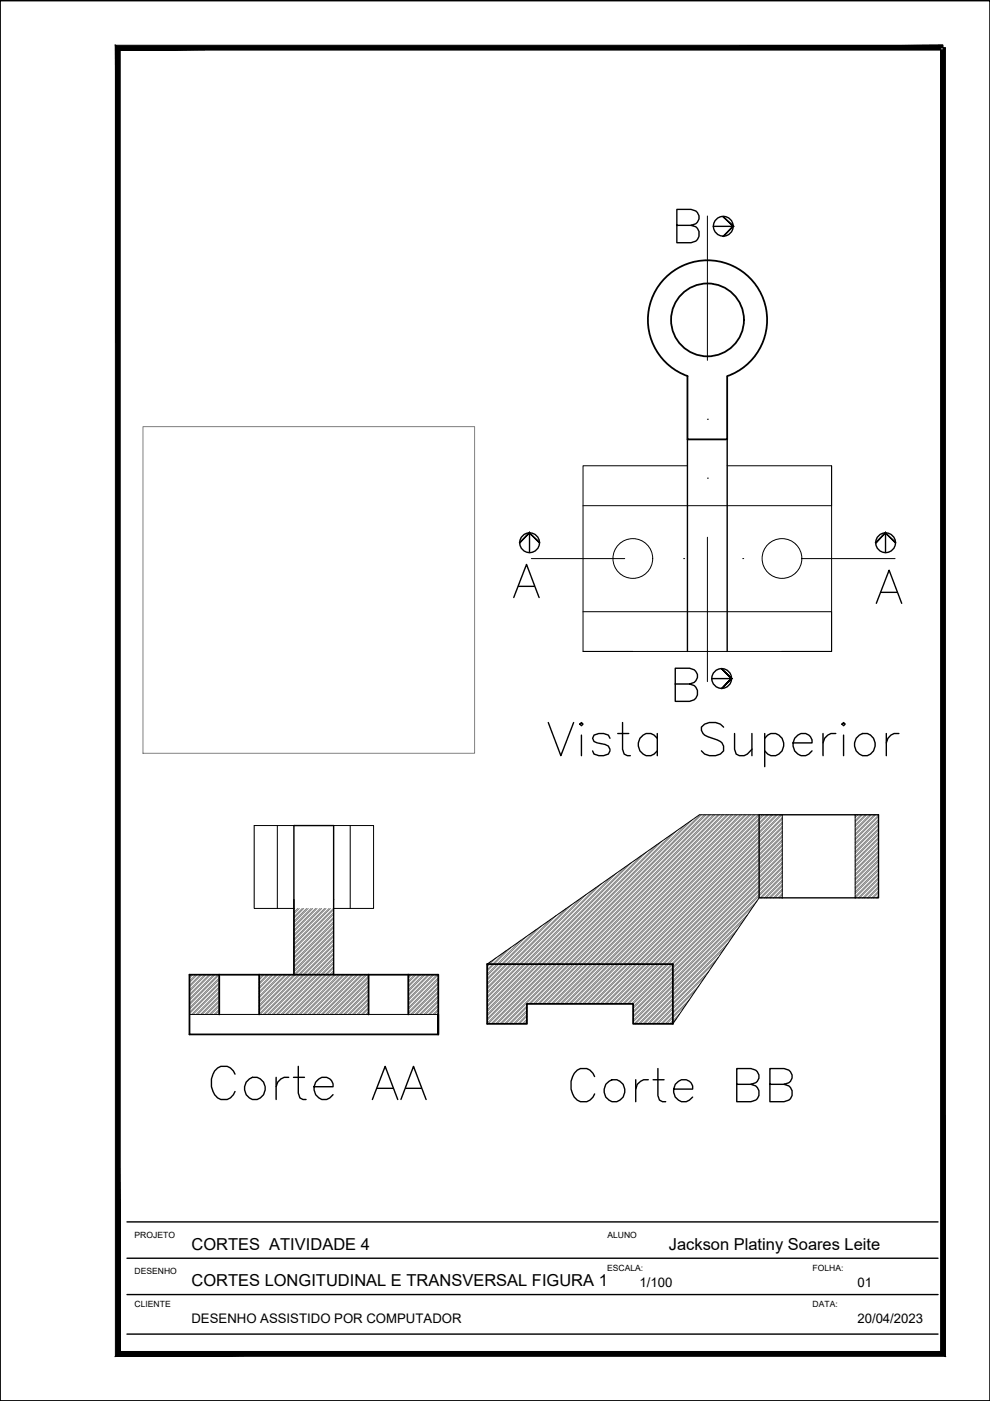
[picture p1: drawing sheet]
<svg xmlns="http://www.w3.org/2000/svg" width="210mm" height="297mm" viewBox="0 0 210 297" stroke-linecap="round" stroke-linejoin="round" font-family="sans-serif">
<!-- layer: A-COTAS -->
<path d="M30.3 90.5h70.3v69.2h-70.3z" fill="none" stroke="#808080" stroke-width=".21"/>
<!-- layer: A-PARED -->
<g fill="none" stroke="#000" stroke-width=".38">
<path d="M0 .1h209.9v296.9h-209.9zM145.8 79.8v13.4h8.4v-13.4M145.8 79.7a12.6 12.6 0 0 1-6-19.4 12.6 12.6 0 0 1 20.4 0 12.6 12.6 0 0 1-6 19.4M46.5 206.7v8.4M54.9 206.7v8.4M78.1 206.7v8.4M86.6 206.7v8.4M92.9 215.1v4.2v-12.6h-52.7v12.6h52.7M103.3 204.4h39.4v12.7h-8.5v-4.3h-22.5v4.3h-8.4z"/>
<circle cx="150" cy="67.8" r="7.7"/>
</g>
<g fill="none" stroke="#808080" stroke-width=".21">
<path d="M139.2 179.2l-35.9 35.8M140.3 178.4l-37 37M142.4 176.9l-39.1 39.1M143.4 176.2l-40.1 40.1M145.5 174.7l-42.2 42.2M146.6 173.9l-43.1 43.2M148.4 172.7l-44.3 44.4M148.7 172.7l-44.3 44.4M149.4 172.7l-44.3 44.4M149.7 172.7l-44.3 44.4M150.3 172.7l-44.3 44.4M150.6 172.7l-44.3 44.4"/>
<path d="M151.3 172.7l-44.3 44.4M151.6 172.7l-44.3 44.4M152.2 172.7l-40.1 40.1M152.5 172.7l-40.1 40.1M153.2 172.7l-40.1 40.1M153.5 172.7l-40.1 40.1M154.1 172.7l-40.1 40.1M154.4 172.7l-40.1 40.1M155.1 172.7l-40.1 40.1M155.4 172.7l-40.1 40.1M156 172.7l-40.1 40.1M156.3 172.7l-40.1 40.1"/>
<path d="M156.9 172.7l-40 40.1M157.3 172.7l-40.1 40.1M157.9 172.7l-40.1 40.1M158.2 172.7l-40 40.1M158.8 172.7l-40.1 40.1M159.2 172.7l-40.1 40.1M159.8 172.7l-40.1 40.1M160.1 172.7l-40.1 40.1M160.7 172.7l-40.1 40.1M161 172.7l-40 40.1M161.7 172.7l-40.1 40.1M162 172.7l-40.1 40.1"/>
<path d="M162.6 172.7l-40 40.1M162.9 172.7l-40 40.1M163.6 172.7l-40.1 40.1M163.9 172.7l-40.1 40.1M164.5 172.7l-40 40.1M164.8 172.7l-40 40.1M165.5 172.7l-40.1 40.1M165.8 172.7l-40.1 40.1M165.9 173.3l-39.6 39.5M165.9 173.6l-39.2 39.2M165.9 174.3l-38.6 38.5M165.9 175.2l-37.7 37.6"/>
<path d="M165.9 176.2l-36.7 36.6M165.9 177.1l-35.8 35.7M165.9 178l-34.8 34.8M165.9 179l-33.9 33.8M165.9 179.9l-32.9 32.9M165.9 174.6l-38.3 38.2M165.9 175.5l-37.3 37.3M165.9 176.5l-36.4 36.3M165.9 177.4l-35.5 35.4M165.9 178.4l-34.5 34.4M165.9 179.3l-33.6 33.5M181.6 172.7l-.3 .3"/>
<path d="M181.9 172.7l-.6 .6M182.5 172.7l-1.2 1.3M182.8 172.7l-1.5 1.6M183.5 172.7l-2.2 2.2M183.8 172.7l-2.5 2.5M184.4 172.7l-3.1 3.1M184.7 172.7l-3.4 3.5M185.4 172.7l-4.1 4.1M185.7 172.7l-4.4 4.4M186.3 172.8l-5 4.9M186.3 173.8l-5 4.9M186.3 174.7l-5 4.9"/>
<path d="M186.3 175.7l-5 4.9M186.3 176.6l-5 5M186.3 177.6l-5 4.9M186.3 178.5l-5 4.9M186.3 179.4l-5 5M186.3 173.1l-5 4.9M186.3 174.1l-5 4.9M186.3 175l-5 4.9M186.3 176l-5 4.9M186.3 176.9l-5 4.9M186.3 177.9l-5 4.9M186.3 178.8l-5 5"/>
<path d="M186.3 179.8l-5 4.9M62.5 192.6l-.2 .2M63.1 192.6l-.8 .8M63.5 192.6l-1.2 1.1M64.1 192.6l-1.8 1.8M64.4 192.6l-2.1 2.1M65 192.6l-2.7 2.7M65.4 192.6l-3.1 3.1M66 192.6l-3.7 3.6M66.3 192.6l-4 4M66.9 192.6l-4.6 4.6M67.2 192.6l-4.9 4.9"/>
<path d="M67.9 192.6l-5.6 5.5M68.2 192.6l-5.9 5.9M68.8 192.6l-6.5 6.5M69.1 192.6l-6.8 6.8M69.8 192.6l-7.5 7.5M70.1 192.6l-7.8 7.7M70.7 192.6l-8.4 8.4M70.7 197.3l-8.4 8.4M70.7 198.2l-15.8 15.9M70.7 199.2l-15.8 15.8M70.7 193.8l-8.4 8.5M70.7 195.7l-8.4 8.5"/>
<path d="M70.7 198.6l-15.8 15.8M70.7 199.5l-15.5 15.6M70.7 193.5l-8.4 8.5M70.7 194.5l-8.4 8.4M70.7 195.4l-8.4 8.4M70.7 196.3l-8.4 8.5M70.7 192.9l-8.4 8.4M70.7 194.8l-8.4 8.4M70.7 196.7l-8.4 8.4M70.7 197.6l-8.4 8.5M110.4 199.3l-7.1 7.2M111.5 198.6l-8.2 8.3"/>
<path d="M113.7 197.1l-10.4 10.4M114.7 196.4l-11.4 11.4M116.8 194.9l-13.5 13.5M117.9 194.1l-14.6 14.6M120.1 192.6l-16.8 16.8M121.1 191.9l-17.8 17.8M123.2 190.4l-19.9 19.9M124.3 189.6l-21 21M126.4 188.2l-23.1 23.1M127.5 187.4l-24.2 24.2M129.6 185.9l-26.3 26.3M130.7 185.2l-27.4 27.3"/>
<path d="M132.8 183.7l-29.5 29.5M133.9 182.9l-30.6 30.6M136 181.4l-32.7 32.7M137 180.7l-33.7 33.7M155.7 198l-19 19.1M156.4 197l-20.1 20.1M157.7 195l-22 22.1M158.4 194l-23 23.1M159.8 192l-25.1 25.1M160.5 191l-26 26.1M165.9 180.9l-32 31.9M165.9 181.8l-31.7 31.7"/>
<path d="M165.9 182.8l-31.7 31.6M165.9 183.8l-31.7 31.6M165.9 184.7l-31.7 31.6M165.9 186.6l-3.8 3.8M165.9 187.5l-2.9 2.9M165.9 188.5l-1.9 1.9M165.9 180.3l-32.6 32.5M165.9 181.2l-31.7 31.6M165.9 182.1l-31.7 31.7M165.9 183.1l-31.7 31.6M165.9 184.1l-31.7 31.6M165.9 185l-31.7 31.6"/>
<path d="M165.9 186l-4.4 4.4M165.9 187.9l-2.5 2.5M165.9 188.8l-1.6 1.6M165.9 185.6l-4.7 4.8M165.9 189.4l-1 1M165.9 186.9l-3.5 3.5M165.9 189.7l-.6 .7M186.3 180.4l-5 4.9M186.3 181.3l-5 5M186.3 182.3l-5 4.9M186.3 183.2l-5 5M186.3 184.2l-5 4.9"/>
<path d="M186.3 185.2l-5 4.9M186.3 186.1l-4.3 4.3M186.3 187l-3.4 3.4M186.3 188l-2.4 2.4M186.3 188.9l-1.5 1.5M186.3 189.9l-.5 .5M186.3 180.7l-5 4.9M186.3 181.7l-5 4.9M186.3 182.6l-5 4.9M186.3 183.5l-5 5M186.3 184.5l-5 4.9M186.3 185.4l-4.9 5"/>
<path d="M186.3 186.4l-4 4M186.3 187.4l-3 3M186.3 188.3l-2.1 2.1M186.3 189.3l-1.1 1.1M186.3 190.2l-.2 .2M40.6 206.7l-.4 .3M40.9 206.7l-.7 .7M41.5 206.7l-1.3 1.3M41.8 206.7l-1.6 1.6M42.5 206.7l-2.3 2.2M42.8 206.7l-2.6 2.5M43.4 206.7l-3.2 3.2"/>
<path d="M43.7 206.7l-3.5 3.5M44.3 206.7l-4.1 4.1M44.7 206.7l-4.5 4.4M45.3 206.7l-5.1 5.1M45.6 206.7l-5.4 5.4M46.2 206.7l-6 6M46.5 207.3l-6.3 6.4M46.5 208.3l-6.3 6.3M46.5 209.2l-5.9 5.9M46.5 210.2l-4.9 4.9M46.5 211.1l-4 4M46.5 212.1l-3 3"/>
<path d="M46.5 213l-2.1 2.1M46.5 214l-1.1 1.1M46.5 214.9l-.2 .2M46.5 206.7l-6.3 6.3M46.5 207.7l-6.3 6.3M46.5 208.6l-6.3 6.3M46.5 209.5l-5.6 5.6M46.5 210.5l-4.6 4.6M46.5 211.4l-3.7 3.7M46.5 212.4l-2.7 2.7M46.5 213.3l-1.8 1.8M46.5 214.3l-.8 .8"/>
<path d="M55.1 206.7l-.2 .1M55.7 206.7l-.8 .7M56 206.7l-1.1 1.1M56.6 206.7l-1.7 1.7M57 206.7l-2.1 2M57.6 206.7l-2.7 2.6M57.9 206.7l-3 2.9M58.5 206.7l-3.6 3.6M58.8 206.7l-3.9 3.9M59.5 206.7l-4.6 4.5M59.8 206.7l-4.9 4.8M60.5 206.7l-5.6 5.5"/>
<path d="M60.7 206.7l-5.8 5.8M61.4 206.7l-6.5 6.4M61.7 206.7l-6.8 6.7M70.7 200.1l-14.9 15M70.7 201.1l-14 14M70.7 202l-13 13.1M70.7 203l-12.1 12.1M70.7 203.9l-11.1 11.2M70.7 204.9l-10.2 10.2M70.7 205.8l-9.2 9.3M70.7 200.4l-14.6 14.7M70.7 201.4l-13.6 13.7"/>
<path d="M70.7 202.3l-12.7 12.8M70.7 203.3l-11.8 11.8M70.7 204.2l-10.8 10.9M70.7 205.2l-9.9 9.9M70.7 206.1l-8.9 9M70.9 206.7l-8.5 8.4M71.2 206.7l-8.5 8.4M71.8 206.7l-8.4 8.4M72.1 206.7l-8.4 8.4M72.7 206.7l-8.4 8.4M73.1 206.7l-8.5 8.4M73.7 206.7l-8.4 8.4"/>
<path d="M74 206.7l-8.4 8.4M74.6 206.7l-8.4 8.4M75 206.7l-8.5 8.4M75.6 206.7l-8.5 8.4M75.9 206.7l-8.4 8.4M76.5 206.7l-8.4 8.4M76.8 206.7l-8.4 8.4M77.5 206.7l-8.5 8.4M77.8 206.7l-8.4 8.4M78.1 207l-8.1 8.1M78.1 207.9l-7.1 7.2M78.1 208.9l-6.2 6.2"/>
<path d="M78.1 209.8l-5.2 5.3M78.1 210.8l-4.3 4.3M78.1 211.7l-3.4 3.4M78.1 212.6l-2.4 2.5M78.1 213.6l-1.5 1.5M78.1 214.5l-.5 .6M78.1 207.3l-7.8 7.8M78.1 208.2l-6.9 6.9M78.1 209.2l-5.9 5.9M78.1 210.1l-4.9 5M78.1 211.1l-4 4M78.1 212l-3 3.1"/>
<path d="M78.1 213l-2.1 2.1M78.1 213.9l-1.2 1.2M78.1 214.9l-.2 .2M87 206.7l-.4 .3M87.3 206.7l-.7 .7M87.9 206.7l-1.3 1.3M88.2 206.7l-1.6 1.6M88.9 206.7l-2.3 2.2M89.2 206.7l-2.6 2.5M89.8 206.7l-3.2 3.2M90.1 206.7l-3.5 3.5M90.8 206.7l-4.2 4.1"/>
<path d="M91.1 206.7l-4.5 4.4M91.7 206.7l-5.1 5.1M92 206.7l-5.4 5.4M92.6 206.7l-6 6M92.9 207.3l-6.3 6.4M92.9 208.3l-6.3 6.3M92.9 209.2l-5.9 5.9M92.9 210.2l-4.9 4.9M92.9 211.1l-4 4M92.9 212.1l-3 3M92.9 213l-2.1 2.1M92.9 214l-1.1 1.1"/>
<path d="M92.9 214.9l-.2 .2M92.9 206.7l-6.3 6.3M92.9 207.7l-6.3 6.3M92.9 208.6l-6.3 6.4M92.9 209.5l-5.5 5.6M92.9 210.5l-4.6 4.6M92.9 211.4l-3.7 3.7M92.9 212.4l-2.7 2.7M92.9 213.3l-1.8 1.8M92.9 214.3l-.8 .8M104.1 203.8l-.8 .8M105.2 203.1l-1.9 1.9"/>
<path d="M107.3 201.6l-4 4M108.3 200.9l-5 5M111.7 213.3l-3.8 3.8M111.7 214.2l-2.8 2.9M111.7 215.1l-1.9 2M111.7 216.1l-1 1M111.7 217v.1M111.7 213.6l-3.5 3.5M111.7 214.5l-2.5 2.6M111.7 215.5l-1.6 1.6M111.7 216.4l-.6 .7M143.4 216l-1.1 1.1"/>
<path d="M144.1 215l-2.1 2.1M145.4 213l-4 4.1M146.1 212l-5 5.1M147.5 210l-7.1 7.1M148.2 209l-8.1 8.1M149.5 207l-10 10.1M150.2 206l-11.1 11.1M151.6 204l-13 13.1M152.3 203l-14.1 14.1M153.6 201l-16 16.1M154.3 200l-17 17.1"/>
</g>
<!-- layer: A-PROJECAO -->
<g fill="none" stroke="#000" stroke-width=".21">
<path d="M150 45.8v30.6M150 88.9h.1M112.6 118.4h19.9M123.6 107.2h52.7M144.9 118.4h.1M150 101.4h.1M150 113.9v30.6M157.5 118.4h.1M170 118.4h19.8M123.6 129.7h52.7M58.8 175v17.6M74.3 175v17.6"/>
<path d="M165.9 172.7v17.7M181.3 172.7v17.7M40.2 215.1h52.7"/>
</g>
<!-- layer: A-MURETA -->
<path d="M145.8 93.2v44.9M154.2 93.2v44.9M161 172.7h25.3v17.7h-25.3zM62.3 206.7v-31.7h8.4v31.7" fill="none" stroke="#000" stroke-width=".3"/>
<!-- layer: A-PORTA -->
<path d="M62.3 175h-8.4v17.6h8.4M70.7 175h8.5v17.6h-8.5M161 172.7h-12.7l-45 31.7M161 190.4l-18.3 26.7" fill="none" stroke="#000" stroke-width=".21"/>
<!-- layer: A-JANELA -->
<g fill="none" stroke="#000" stroke-width=".21">
<path d="M145.8 98.7h-22.2v39.4h52.7v-39.4h-22.1M176.3 98.7v8.5M123.6 138.1h10.6M176.3 129.7v8.4h-10.5"/>
<circle cx="134.2" cy="118.4" r="4.2"/>
<circle cx="165.8" cy="118.4" r="4.2"/>
</g>
<!-- layer: AP-LEGEN -->
<g fill="none" stroke="#000" stroke-width=".3">
<path d="M151.2 48h4.2M112.3 113v4.2M187.7 113v4.2M150.9 143.9h4.2M26.9 259.1h172M26.9 274.5h172M26.9 266.8h172M26.9 282.9h172"/>
<circle cx="153.4" cy="48" r="2.1"/>
<circle cx="112.3" cy="115.1" r="2.1"/>
<circle cx="187.8" cy="115.1" r="2.1"/>
<circle cx="153" cy="143.9" r="2.1"/>
</g>
<g fill="#000" stroke="#000" stroke-width=".21">
<path d="M153.4 45.9l-.1 .1 2.2 2zM153.3 46l2.2 2h-.1zM155.4 48l-2 2.2 2.1-2.2zM155.4 48l-2 2.2-.1-.1z"/>
<path d="M112.3 112.9l-2.2 2.1 .1 .1zM112.3 112.9v.2l-2.1 2zM112.3 112.9v.2l2.1 1.9zM112.3 113.1l2.1 1.9-.1 .1z"/>
<path d="M185.6 115l.1 .1 2-2.2zM187.7 112.9v.2l-2 2zM187.7 112.9v.2l2.2 1.9zM187.7 113.1l2.2 1.9-.1 .1z"/>
<path d="M153 141.7v.1l2.2 2.1zM153 141.8l2.2 2.1h-.2zM155 143.9l-2 2.1 2.2-2.1zM155 143.9l-2 2.1z"/>
</g>
<!-- layer: A-TEXTO -->
<path d="M143.5 47.8h3l1-.4a1.64 1.64 0 0 0 0-2.7l-1-.3h-3v7.1h3a1.84 1.84 0 0 0 1.8-1.9 1.84 1.84 0 0 0-1.8-1.8M108.9 126.7l2.7-7 2.7 7M109.9 124.3h3.4M185.8 127.9l2.7-7 2.7 7M186.8 125.6h3.4M143.2 145h3a1.74 1.74 0 0 0 1.7-2l-.7-1-1-.3h-3v7h3a1.85 1.85 0 0 0 1.7-1.8 1.85 1.85 0 0 0-1.7-1.9" fill="none" stroke="#000" stroke-width=".3"/>
<!-- layer: A-PARED -->
<path d="M25.5 10.6h174.4v-1zM24.5 9.6h175.4l-174.4 1zM24.5 9.6l1 276.9v-275.9zM24.5 9.6l1 276.9-1 1.1zM25.5 286.5l-1 1.1 174.9-1.1zM24.5 287.6l174.9-1.1 1 1.1zM199.4 10.1v276.4l1 1.1zM199.4 10.1h1v277.5z" fill="#000" stroke="#000" stroke-width=".21"/>
<text font-size="14.1" x="115" y="163.7">Vista Superior</text>
<g font-size="11.5">
<text x="43.7" y="234.2">Corte AA</text>
<text x="119.9" y="234.9">Corte BB</text>
</g>
<g font-size="3.5">
<text x="40.6" y="265">CORTES ATIVIDADE 4</text>
<text x="141.8" y="265">Jackson Platiny Soares Leite</text>
<text x="40.6" y="272.7">CORTES LONGITUDINAL E TRANSVERSAL FIGURA 1</text>
</g>
<g font-size="2.8">
<text x="135.6" y="272.9">1/100</text>
<text x="181.8" y="272.9">01</text>
<text x="40.6" y="280.6">DESENHO ASSISTIDO POR COMPUTADOR</text>
<text x="181.8" y="280.6">20/04/2023</text>
</g>
<g font-size="1.8">
<text x="28.5" y="262.5">PROJETO</text>
<text x="128.8" y="262.5">ALUNO</text>
<text x="128.7" y="269.4">ESCALA:</text>
<text x="172.3" y="269.4">FOLHA:</text>
<text x="28.5" y="270.2">DESENHO</text>
<text x="28.5" y="277.1">CLIENTE</text>
<text x="172.3" y="277.1">DATA:</text>
</g>
</svg>
